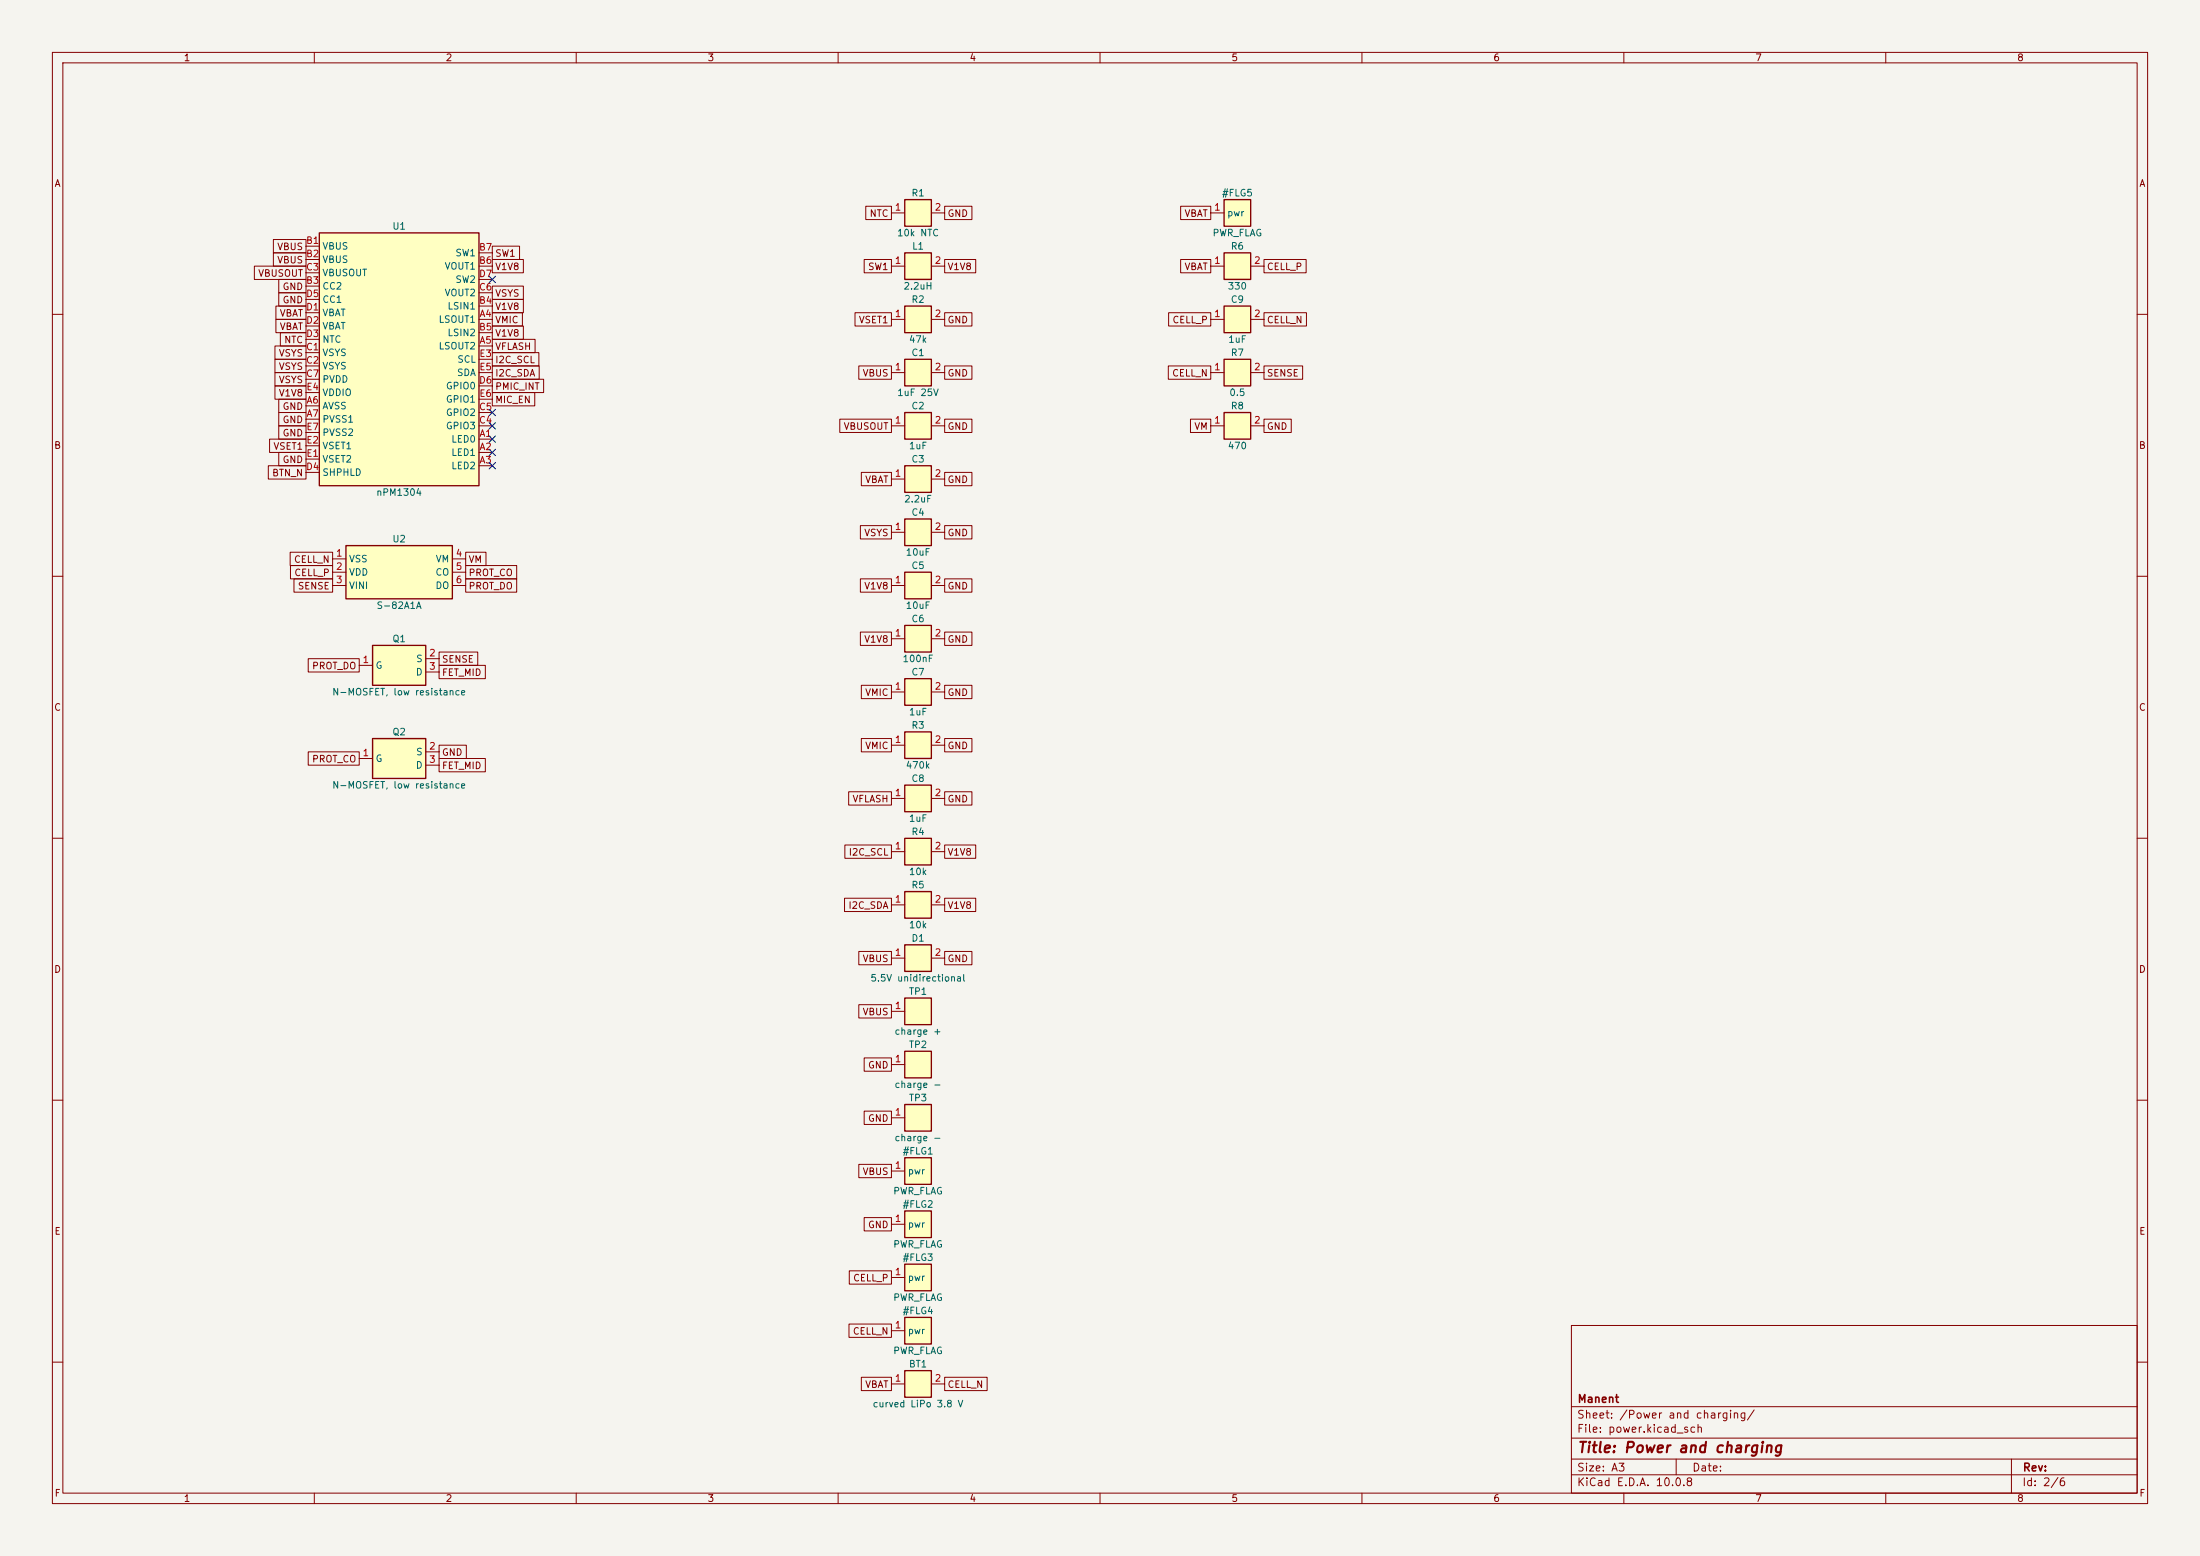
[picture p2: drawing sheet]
<svg xmlns="http://www.w3.org/2000/svg" width="420mm" height="297mm" viewBox="0 0 420 297" stroke-linecap="round" stroke-linejoin="round" font-family="sans-serif">
<path d="M0 0h420v297h-420z" fill="#f5f4ef" stroke="#f5f4ef" stroke-width=".19"/>
<g fill="none" stroke="#840000" stroke-width=".19">
<path d="M10 10h400v277h-400zM12 12h396v273h-396zM60 10v2M110 10v2M160 10v2M210 10v2M260 10v2M310 10v2M360 10v2M10 60h2M408 60h2M10 110h2"/>
<path d="M408 110h2M10 160h2M408 160h2M10 210h2M408 210h2M300 253h108v32h-108zM10 260h2M300 278.5h108M300 274.5h108M300 268.5h108M320 278.5v3M384 278.5v6.5"/>
<path d="M408 260h2M60 285v2M110 285v2M160 285v2M210 285v2M260 285v2M300 281.5h108M310 285v2M360 285v2"/>
</g>
<path d="M233.7 38.1h5.1v5.1h-5.1z" fill="#ffffc2"/>
<path d="M233.7 38.1h5.1v5.1h-5.1z" fill="none" stroke="#840000" stroke-width=".25"/>
<path d="M231.1 40.6h2.6" fill="none" stroke="#840000" stroke-width=".19"/>
<path d="M172.7 129.5h5.1v5.1h-5.1z" fill="#ffffc2"/>
<path d="M172.7 129.5h5.1v5.1h-5.1z" fill="none" stroke="#840000" stroke-width=".25"/>
<path d="M170.2 132.1h2.5M177.8 132.1h2.5" fill="none" stroke="#840000" stroke-width=".19"/>
<path d="M172.7 139.7h5.1v5.1h-5.1z" fill="#ffffc2"/>
<path d="M172.7 139.7h5.1v5.1h-5.1z" fill="none" stroke="#840000" stroke-width=".25"/>
<path d="M170.2 142.2h2.5M177.8 142.2h2.5" fill="none" stroke="#840000" stroke-width=".19"/>
<path d="M172.7 78.7h5.1v5.1h-5.1z" fill="#ffffc2"/>
<path d="M172.7 78.7h5.1v5.1h-5.1z" fill="none" stroke="#840000" stroke-width=".25"/>
<path d="M170.2 81.3h2.5M177.8 81.3h2.5" fill="none" stroke="#840000" stroke-width=".19"/>
<path d="M172.7 251.5h5.1v5h-5.1z" fill="#ffffc2"/>
<path d="M172.7 251.5h5.1v5h-5.1z" fill="none" stroke="#840000" stroke-width=".25"/>
<path d="M170.2 254h2.5" fill="none" stroke="#840000" stroke-width=".19"/>
<path d="M172.7 241.3h5.1v5.1h-5.1z" fill="#ffffc2"/>
<path d="M172.7 241.3h5.1v5.1h-5.1z" fill="none" stroke="#840000" stroke-width=".25"/>
<path d="M170.2 243.8h2.5" fill="none" stroke="#840000" stroke-width=".19"/>
<path d="M233.7 78.7h5.1v5.1h-5.1z" fill="#ffffc2"/>
<path d="M233.7 78.7h5.1v5.1h-5.1z" fill="none" stroke="#840000" stroke-width=".25"/>
<path d="M231.1 81.3h2.6M238.8 81.3h2.5" fill="none" stroke="#840000" stroke-width=".19"/>
<path d="M172.7 149.9h5.1v5h-5.1z" fill="#ffffc2"/>
<path d="M172.7 149.9h5.1v5h-5.1z" fill="none" stroke="#840000" stroke-width=".25"/>
<path d="M170.2 152.4h2.5M177.8 152.4h2.5" fill="none" stroke="#840000" stroke-width=".19"/>
<path d="M233.7 68.6h5.1v5.1h-5.1z" fill="#ffffc2"/>
<path d="M233.7 68.6h5.1v5.1h-5.1z" fill="none" stroke="#840000" stroke-width=".25"/>
<path d="M231.1 71.1h2.6M238.8 71.1h2.5" fill="none" stroke="#840000" stroke-width=".19"/>
<path d="M172.7 160h5.1v5.1h-5.1z" fill="#ffffc2"/>
<path d="M172.7 160h5.1v5.1h-5.1z" fill="none" stroke="#840000" stroke-width=".25"/>
<path d="M170.2 162.6h2.5M177.8 162.6h2.5" fill="none" stroke="#840000" stroke-width=".19"/>
<path d="M233.7 58.4h5.1v5.1h-5.1z" fill="#ffffc2"/>
<path d="M233.7 58.4h5.1v5.1h-5.1z" fill="none" stroke="#840000" stroke-width=".25"/>
<path d="M231.1 61h2.6M238.8 61h2.5" fill="none" stroke="#840000" stroke-width=".19"/>
<path d="M172.7 170.2h5.1v5.1h-5.1z" fill="#ffffc2"/>
<path d="M172.7 170.2h5.1v5.1h-5.1z" fill="none" stroke="#840000" stroke-width=".25"/>
<path d="M170.2 172.7h2.5M177.8 172.7h2.5" fill="none" stroke="#840000" stroke-width=".19"/>
<path d="M172.7 180.3h5.1v5.1h-5.1z" fill="#ffffc2"/>
<path d="M172.7 180.3h5.1v5.1h-5.1z" fill="none" stroke="#840000" stroke-width=".25"/>
<path d="M170.2 182.9h2.5M177.8 182.9h2.5" fill="none" stroke="#840000" stroke-width=".19"/>
<path d="M172.7 190.5h5.1v5.1h-5.1z" fill="#ffffc2"/>
<path d="M172.7 190.5h5.1v5.1h-5.1z" fill="none" stroke="#840000" stroke-width=".25"/>
<path d="M170.2 193h2.5" fill="none" stroke="#840000" stroke-width=".19"/>
<path d="M172.7 261.6h5.1v5.1h-5.1z" fill="#ffffc2"/>
<path d="M172.7 261.6h5.1v5.1h-5.1z" fill="none" stroke="#840000" stroke-width=".25"/>
<path d="M170.2 264.2h2.5M177.8 264.2h2.5" fill="none" stroke="#840000" stroke-width=".19"/>
<path d="M172.7 210.8h5.1v5.1h-5.1z" fill="#ffffc2"/>
<path d="M172.7 210.8h5.1v5.1h-5.1z" fill="none" stroke="#840000" stroke-width=".25"/>
<path d="M170.2 213.4h2.5" fill="none" stroke="#840000" stroke-width=".19"/>
<path d="M172.7 221h5.1v5.1h-5.1z" fill="#ffffc2"/>
<path d="M172.7 221h5.1v5.1h-5.1z" fill="none" stroke="#840000" stroke-width=".25"/>
<path d="M170.2 223.5h2.5" fill="none" stroke="#840000" stroke-width=".19"/>
<path d="M233.7 48.3h5.1v5h-5.1z" fill="#ffffc2"/>
<path d="M233.7 48.3h5.1v5h-5.1z" fill="none" stroke="#840000" stroke-width=".25"/>
<path d="M231.1 50.8h2.6M238.8 50.8h2.5" fill="none" stroke="#840000" stroke-width=".19"/>
<path d="M172.7 200.7h5.1v5h-5.1z" fill="#ffffc2"/>
<path d="M172.7 200.7h5.1v5h-5.1z" fill="none" stroke="#840000" stroke-width=".25"/>
<path d="M170.2 203.2h2.5" fill="none" stroke="#840000" stroke-width=".19"/>
<path d="M172.7 231.1h5.1v5.1h-5.1z" fill="#ffffc2"/>
<path d="M172.7 231.1h5.1v5.1h-5.1z" fill="none" stroke="#840000" stroke-width=".25"/>
<path d="M170.2 233.7h2.5" fill="none" stroke="#840000" stroke-width=".19"/>
<path d="M172.7 68.6h5.1v5.1h-5.1z" fill="#ffffc2"/>
<path d="M172.7 68.6h5.1v5.1h-5.1z" fill="none" stroke="#840000" stroke-width=".25"/>
<path d="M170.2 71.1h2.5M177.8 71.1h2.5" fill="none" stroke="#840000" stroke-width=".19"/>
<path d="M172.7 119.4h5.1v5.1h-5.1z" fill="#ffffc2"/>
<path d="M172.7 119.4h5.1v5.1h-5.1z" fill="none" stroke="#840000" stroke-width=".25"/>
<path d="M170.2 121.9h2.5M177.8 121.9h2.5" fill="none" stroke="#840000" stroke-width=".19"/>
<path d="M172.7 58.4h5.1v5.1h-5.1z" fill="#ffffc2"/>
<path d="M172.7 58.4h5.1v5.1h-5.1z" fill="none" stroke="#840000" stroke-width=".25"/>
<path d="M170.2 61h2.5M177.8 61h2.5" fill="none" stroke="#840000" stroke-width=".19"/>
<path d="M172.7 109.2h5.1v5.1h-5.1z" fill="#ffffc2"/>
<path d="M172.7 109.2h5.1v5.1h-5.1z" fill="none" stroke="#840000" stroke-width=".25"/>
<path d="M170.2 111.8h2.5M177.8 111.8h2.5" fill="none" stroke="#840000" stroke-width=".19"/>
<path d="M172.7 99.1h5.1v5h-5.1z" fill="#ffffc2"/>
<path d="M172.7 99.1h5.1v5h-5.1z" fill="none" stroke="#840000" stroke-width=".25"/>
<path d="M170.2 101.6h2.5M177.8 101.6h2.5" fill="none" stroke="#840000" stroke-width=".19"/>
<path d="M172.7 38.1h5.1v5.1h-5.1z" fill="#ffffc2"/>
<path d="M172.7 38.1h5.1v5.1h-5.1z" fill="none" stroke="#840000" stroke-width=".25"/>
<path d="M170.2 40.6h2.5M177.8 40.6h2.5" fill="none" stroke="#840000" stroke-width=".19"/>
<path d="M172.7 48.3h5.1v5h-5.1z" fill="#ffffc2"/>
<path d="M172.7 48.3h5.1v5h-5.1z" fill="none" stroke="#840000" stroke-width=".25"/>
<path d="M170.2 50.8h2.5M177.8 50.8h2.5" fill="none" stroke="#840000" stroke-width=".19"/>
<path d="M172.7 88.9h5.1v5.1h-5.1z" fill="#ffffc2"/>
<path d="M172.7 88.9h5.1v5.1h-5.1z" fill="none" stroke="#840000" stroke-width=".25"/>
<path d="M170.2 91.4h2.5M177.8 91.4h2.5" fill="none" stroke="#840000" stroke-width=".19"/>
<path d="M61 44.5h30.4v48.2h-30.4z" fill="#ffffc2"/>
<path d="M61 44.5h30.4v48.2h-30.4z" fill="none" stroke="#840000" stroke-width=".25"/>
<g fill="none" stroke="#840000" stroke-width=".19">
<path d="M58.4 47h2.6M58.4 49.5h2.6M58.4 54.6h2.6M58.4 52.1h2.6M58.4 59.7h2.6M58.4 57.2h2.6M91.4 58.4h2.6M91.4 50.8h2.6M91.4 48.3h2.6M91.4 55.9h2.6M91.4 53.3h2.6M58.4 77.5h2.6"/>
<path d="M58.4 67.3h2.6M58.4 69.9h2.6M58.4 72.4h2.6M58.4 62.2h2.6M58.4 64.8h2.6M58.4 74.9h2.6M91.4 61h2.6M91.4 66h2.6M91.4 63.5h2.6M91.4 78.7h2.6M91.4 73.7h2.6M91.4 68.6h2.6"/>
<path d="M91.4 71.1h2.6M91.4 76.2h2.6M58.4 80h2.6M58.4 90.2h2.6M58.4 87.6h2.6M58.4 85.1h2.6M58.4 82.6h2.6M91.4 83.8h2.6M91.4 86.4h2.6M91.4 88.9h2.6M91.4 81.3h2.6"/>
</g>
<path d="M71.1 123.2h10.2v7.6h-10.2z" fill="#ffffc2"/>
<path d="M71.1 123.2h10.2v7.6h-10.2z" fill="none" stroke="#840000" stroke-width=".25"/>
<path d="M68.6 127h2.5M81.3 125.7h2.5M81.3 128.3h2.5" fill="none" stroke="#840000" stroke-width=".19"/>
<path d="M66 104.1h20.4v10.2h-20.4z" fill="#ffffc2"/>
<path d="M66 104.1h20.4v10.2h-20.4z" fill="none" stroke="#840000" stroke-width=".25"/>
<path d="M63.5 106.7h2.5M63.5 109.2h2.5M63.5 111.8h2.5M86.4 106.7h2.5M86.4 109.2h2.5M86.4 111.8h2.5" fill="none" stroke="#840000" stroke-width=".19"/>
<path d="M71.1 141h10.2v7.6h-10.2z" fill="#ffffc2"/>
<path d="M71.1 141h10.2v7.6h-10.2z" fill="none" stroke="#840000" stroke-width=".25"/>
<g fill="none" stroke="#840000" stroke-width=".19">
<path d="M165.3 39.4h4.9v2.5h-4.9zM180.3 39.4h5.2v2.5h-5.2zM225.4 39.4h5.7v2.5h-5.7zM48.6 50.8h9.8v2.5h-9.8zM52.2 48.3h6.2v2.5h-6.2zM52.2 45.7h6.2v2.6h-6.2zM52.7 58.4h5.7v2.6h-5.7zM53.2 53.3h5.2v2.6h-5.2zM53.2 55.9h5.2v2.5h-5.2zM94 57.1h5.9v2.6h-5.9zM94 47h5.2v2.5h-5.2zM94 49.5h5.9v2.6h-5.9z"/>
<path d="M94 54.6h5.9v2.6h-5.9zM94 59.7h5.7v2.5h-5.7zM163.2 59.7h7v2.5h-7zM165 49.5h5.2v2.6h-5.2zM180.3 49.5h6v2.6h-6zM180.3 59.7h5.2v2.5h-5.2zM223.1 59.7h8v2.5h-8zM225.4 49.5h5.7v2.6h-5.7zM241.3 59.7h8.1v2.5h-8.1zM241.3 49.5h8v2.6h-8zM52.5 66h5.9v2.6h-5.9zM52.5 68.6h5.9v2.5h-5.9z"/>
<path d="M52.5 71.1h5.9v2.6h-5.9zM52.5 73.7h5.9v2.5h-5.9zM52.7 61h5.7v2.5h-5.7zM53.2 76.2h5.2v2.5h-5.2zM53.2 78.7h5.2v2.6h-5.2zM53.5 63.5h4.9v2.5h-4.9zM94 69.8h8.9v2.6h-8.9zM94 72.4h9.8v2.5h-9.8zM94 74.9h8.1v2.6h-8.1zM94 62.2h5.9v2.6h-5.9zM94 64.8h8.1v2.5h-8.1zM94 67.3h8.9v2.6h-8.9z"/>
<path d="M163.9 69.8h6.3v2.6h-6.3zM180.3 69.8h5.2v2.6h-5.2zM223 69.8h8.1v2.6h-8.1zM241.3 69.8h7.4v2.6h-7.4zM51.2 88.9h7.2v2.5h-7.2zM51.5 83.8h6.9v2.6h-6.9zM53.2 86.4h5.2v2.5h-5.2zM53.2 81.3h5.2v2.5h-5.2zM160.3 80h9.9v2.6h-9.9zM164.4 90.2h5.8v2.5h-5.8zM180.3 90.2h5.2v2.5h-5.2zM180.3 80h5.2v2.6h-5.2z"/>
<path d="M227.3 80h3.8v2.6h-3.8zM241.3 80h5.2v2.6h-5.2zM55.4 105.4h8.1v2.6h-8.1zM55.5 107.9h8v2.6h-8zM56.1 110.5h7.4v2.5h-7.4zM88.9 107.9h9.7v2.6h-9.7zM88.9 105.4h3.9v2.6h-3.9zM88.9 110.5h9.7v2.5h-9.7zM164.2 110.5h6v2.5h-6zM164.2 100.3h6v2.6h-6zM180.3 110.5h5.2v2.5h-5.2zM180.3 100.3h5.2v2.6h-5.2z"/>
<path d="M58.8 125.7h9.8v2.6h-9.8zM83.8 127h8.9v2.5h-8.9zM83.8 124.5h7.4v2.5h-7.4zM164.2 120.6h6v2.6h-6zM164.4 130.8h5.8v2.6h-5.8zM180.3 120.6h5.2v2.6h-5.2zM180.3 130.8h5.2v2.6h-5.2zM58.8 143.5h9.8v2.6h-9.8zM68.6 144.8h2.5M81.3 143.5h2.5M81.3 146.1h2.5M83.8 144.8h8.9v2.5h-8.9z"/>
<path d="M83.8 142.2h5.2v2.6h-5.2zM162 151.1h8.2v2.6h-8.2zM164.4 141h5.8v2.5h-5.8zM180.3 141h5.2v2.5h-5.2zM180.3 151.1h5.2v2.6h-5.2zM161.2 171.4h9v2.6h-9zM161.3 161.3h8.9v2.5h-8.9zM180.3 171.4h6v2.6h-6zM180.3 161.3h6v2.5h-6zM163.9 191.8h6.3v2.5h-6.3zM163.9 181.6h6.3v2.6h-6.3zM180.3 181.6h5.2v2.6h-5.2z"/>
<path d="M165 201.9h5.2v2.6h-5.2zM165 212.1h5.2v2.5h-5.2zM163.9 222.2h6.3v2.6h-6.3zM165 232.4h5.2v2.6h-5.2zM162.1 252.7h8.1v2.6h-8.1zM162.1 242.6h8.1v2.5h-8.1zM164.4 262.9h5.8v2.5h-5.8zM180.3 262.9h8.1v2.5h-8.1z"/>
</g>
<path d="M93.4 52.7l1.2 1.2M94.6 52.7l-1.2 1.2M93.4 78.1l1.2 1.2M94.6 78.1l-1.2 1.2M93.4 83.2l1.2 1.2M93.4 85.8l1.2 1.2M93.4 88.3l1.2 1.2M93.4 80.7l1.2 1.2M94.6 83.2l-1.2 1.2M94.6 85.8l-1.2 1.2M94.6 88.3l-1.2 1.2M94.6 80.7l-1.2 1.2" fill="none" stroke="#000084" stroke-width=".19"/>
<text font-size="2" fill="#840000" x="301" y="277.8">Title: Power and charging</text>
<g font-size="1.5" fill="#840000">
<text x="301" y="268.1">Manent</text>
<text x="300.9" y="273.8">File: power.kicad_sch</text>
<text x="300.9" y="271.1">Sheet: /Power and charging/</text>
<text x="300.9" y="281.2">Size: A3</text>
<text x="322.9" y="281.2">Date:</text>
<text x="386" y="281.2">Rev:</text>
<text x="300.9" y="284">KiCad E.D.A. 10.0.8</text>
<text x="385.9" y="284">Id: 2/6</text>
</g>
<g font-size="1.3" fill="#840000">
<text x="35" y="12">1</text>
<text x="85" y="12">2</text>
<text x="135" y="12">3</text>
<text x="185" y="12">4</text>
<text x="235" y="12">5</text>
<text x="285" y="12">6</text>
<text x="335" y="12">7</text>
<text x="385" y="12">8</text>
<text x="10.3" y="36">A</text>
<text x="408.3" y="36">A</text>
<text x="165.9" y="41.7">NTC</text>
<text x="180.8" y="41.7">GND</text>
<text x="226" y="41.7">VBAT</text>
<text x="49.2" y="53.1">VBUSOUT</text>
<text x="52.8" y="50.6">VBUS</text>
<text x="52.8" y="48">VBUS</text>
<text x="94.4" y="49.3">SW1</text>
<text x="94.4" y="51.9">V1V8</text>
<text x="165.6" y="51.9">SW1</text>
<text x="180.8" y="51.9">V1V8</text>
<text x="226" y="51.9">VBAT</text>
<text x="241.7" y="51.9">CELL_P</text>
<text x="53.8" y="55.7">GND</text>
<text x="53.8" y="58.2">GND</text>
<text x="94.4" y="59.5">V1V8</text>
<text x="94.4" y="56.9">VSYS</text>
<text x="53.3" y="60.7">VBAT</text>
<text x="53.3" y="63.3">VBAT</text>
<text x="54.1" y="65.8">NTC</text>
<text x="94.4" y="62">VMIC</text>
<text x="94.4" y="64.6">V1V8</text>
<text x="163.9" y="62">VSET1</text>
<text x="180.8" y="62">GND</text>
<text x="223.7" y="62">CELL_P</text>
<text x="241.7" y="62">CELL_N</text>
<text x="53.1" y="68.4">VSYS</text>
<text x="53.1" y="70.9">VSYS</text>
<text x="94.4" y="67.1">VFLASH</text>
<text x="94.4" y="69.6">I2C_SCL</text>
<text x="53.1" y="73.4">VSYS</text>
<text x="53.1" y="76">V1V8</text>
<text x="94.4" y="72.2">I2C_SDA</text>
<text x="94.4" y="74.7">PMIC_INT</text>
<text x="94.4" y="77.3">MIC_EN</text>
<text x="164.6" y="72.2">VBUS</text>
<text x="180.8" y="72.2">GND</text>
<text x="223.7" y="72.2">CELL_N</text>
<text x="241.7" y="72.2">SENSE</text>
<text x="53.8" y="78.5">GND</text>
<text x="53.8" y="83.6">GND</text>
<text x="53.8" y="81.1">GND</text>
<text x="160.9" y="82.3">VBUSOUT</text>
<text x="180.8" y="82.3">GND</text>
<text x="227.9" y="82.3">VM</text>
<text x="241.7" y="82.3">GND</text>
<text x="10.2" y="86">B</text>
<text x="52.1" y="86.1">VSET1</text>
<text x="53.8" y="88.7">GND</text>
<text x="408.2" y="86">B</text>
<text x="51.9" y="91.2">BTN_N</text>
<text x="165.1" y="92.5">VBAT</text>
<text x="180.8" y="92.5">GND</text>
<text x="56" y="107.7">CELL_N</text>
<text x="89.3" y="107.7">VM</text>
<text x="164.9" y="102.7">VSYS</text>
<text x="180.8" y="102.7">GND</text>
<text x="56.1" y="110.3">CELL_P</text>
<text x="56.7" y="112.8">SENSE</text>
<text x="89.3" y="110.3">PROT_CO</text>
<text x="89.3" y="112.8">PROT_DO</text>
<text x="164.9" y="112.8">V1V8</text>
<text x="180.8" y="112.8">GND</text>
<text x="164.9" y="123">V1V8</text>
<text x="180.8" y="123">GND</text>
<text x="59.5" y="128.1">PROT_DO</text>
<text x="84.3" y="129.3">FET_MID</text>
<text x="84.3" y="126.8">SENSE</text>
<text x="10.2" y="136">C</text>
<text x="165.1" y="133.1">VMIC</text>
<text x="180.8" y="133.1">GND</text>
<text x="408.2" y="136">C</text>
<text x="165.1" y="143.3">VMIC</text>
<text x="180.8" y="143.3">GND</text>
<text x="59.5" y="145.8">PROT_CO</text>
<text x="84.3" y="147.1">FET_MID</text>
<text x="84.3" y="144.6">GND</text>
<text x="162.6" y="153.5">VFLASH</text>
<text x="180.8" y="153.5">GND</text>
<text x="161.9" y="163.6">I2C_SCL</text>
<text x="180.8" y="163.6">V1V8</text>
<text x="161.9" y="173.8">I2C_SDA</text>
<text x="180.8" y="173.8">V1V8</text>
<text x="10.2" y="186">D</text>
<text x="164.6" y="183.9">VBUS</text>
<text x="180.8" y="183.9">GND</text>
<text x="408.2" y="186">D</text>
<text x="164.6" y="194.1">VBUS</text>
<text x="165.6" y="204.3">GND</text>
<text x="165.6" y="214.4">GND</text>
<text x="164.6" y="224.6">VBUS</text>
<text x="10.3" y="236">E</text>
<text x="165.6" y="234.7">GND</text>
<text x="408.3" y="236">E</text>
<text x="162.8" y="244.9">CELL_P</text>
<text x="162.7" y="255.1">CELL_N</text>
<text x="165.1" y="265.2">VBAT</text>
<text x="180.8" y="265.2">CELL_N</text>
<text x="10.3" y="286">F</text>
<text x="35" y="287">1</text>
<text x="85" y="287">2</text>
<text x="135" y="287">3</text>
<text x="185" y="287">4</text>
<text x="235" y="287">5</text>
<text x="285" y="287">6</text>
<text x="335" y="287">7</text>
<text x="385" y="287">8</text>
<text x="408.3" y="286">F</text>
</g>
<g font-size="1.3" fill="#a90000">
<text x="170.7" y="40.5">1</text>
<text x="178.3" y="40.5">2</text>
<text x="231.7" y="40.5">1</text>
<text x="58.3" y="46.9">B1</text>
<text x="58.3" y="49.4">B2</text>
<text x="58.3" y="51.9">C3</text>
<text x="91.3" y="50.7">B6</text>
<text x="91.3" y="48.1">B7</text>
<text x="91.3" y="53.2">D7</text>
<text x="170.7" y="50.7">1</text>
<text x="178.3" y="50.7">2</text>
<text x="231.7" y="50.7">1</text>
<text x="239.3" y="50.7">2</text>
<text x="58.3" y="54.5">B3</text>
<text x="58.3" y="59.6">D1</text>
<text x="58.3" y="57">D5</text>
<text x="91.3" y="58.3">B4</text>
<text x="91.3" y="55.7">C6</text>
<text x="58.3" y="62.1">D2</text>
<text x="58.3" y="64.6">D3</text>
<text x="91.3" y="63.4">B5</text>
<text x="91.4" y="60.8">A4</text>
<text x="91.4" y="65.9">A5</text>
<text x="170.7" y="60.8">1</text>
<text x="178.3" y="60.8">2</text>
<text x="231.7" y="60.8">1</text>
<text x="239.3" y="60.8">2</text>
<text x="58.3" y="67.2">C1</text>
<text x="58.3" y="69.7">C2</text>
<text x="91.4" y="68.4">E3</text>
<text x="91.4" y="71">E5</text>
<text x="170.7" y="71">1</text>
<text x="178.3" y="71">2</text>
<text x="231.7" y="71">1</text>
<text x="239.3" y="71">2</text>
<text x="58.3" y="72.3">C7</text>
<text x="58.4" y="74.8">E4</text>
<text x="58.4" y="77.3">A6</text>
<text x="91.3" y="73.5">D6</text>
<text x="91.4" y="76.1">E6</text>
<text x="58.4" y="82.4">E7</text>
<text x="58.4" y="79.9">A7</text>
<text x="91.3" y="81.1">C4</text>
<text x="91.3" y="78.6">C5</text>
<text x="91.4" y="83.7">A1</text>
<text x="170.7" y="81.1">1</text>
<text x="178.3" y="81.1">2</text>
<text x="231.7" y="81.1">1</text>
<text x="239.3" y="81.1">2</text>
<text x="58.4" y="87.5">E1</text>
<text x="58.4" y="85">E2</text>
<text x="91.4" y="86.2">A2</text>
<text x="91.4" y="88.8">A3</text>
<text x="58.3" y="90">D4</text>
<text x="170.7" y="91.3">1</text>
<text x="178.3" y="91.3">2</text>
<text x="170.7" y="101.5">1</text>
<text x="178.3" y="101.5">2</text>
<text x="64" y="106.5">1</text>
<text x="86.9" y="106.5">4</text>
<text x="64" y="109.1">2</text>
<text x="64" y="111.6">3</text>
<text x="86.9" y="109.1">5</text>
<text x="86.9" y="111.6">6</text>
<text x="170.7" y="111.6">1</text>
<text x="178.3" y="111.6">2</text>
<text x="81.8" y="125.6">2</text>
<text x="170.7" y="121.8">1</text>
<text x="178.3" y="121.8">2</text>
<text x="69.1" y="126.9">1</text>
<text x="81.8" y="128.1">3</text>
<text x="170.7" y="131.9">1</text>
<text x="178.3" y="131.9">2</text>
<text x="81.8" y="143.4">2</text>
<text x="170.7" y="142.1">1</text>
<text x="178.3" y="142.1">2</text>
<text x="69.1" y="144.6">1</text>
<text x="81.8" y="145.9">3</text>
<text x="170.7" y="152.3">1</text>
<text x="178.3" y="152.3">2</text>
<text x="170.7" y="162.4">1</text>
<text x="178.3" y="162.4">2</text>
<text x="170.7" y="172.6">1</text>
<text x="178.3" y="172.6">2</text>
<text x="170.7" y="182.7">1</text>
<text x="178.3" y="182.7">2</text>
<text x="170.7" y="192.9">1</text>
<text x="170.7" y="203.1">1</text>
<text x="170.7" y="213.2">1</text>
<text x="170.7" y="223.4">1</text>
<text x="170.7" y="233.5">1</text>
<text x="170.7" y="243.7">1</text>
<text x="170.7" y="253.9">1</text>
<text x="170.7" y="264">1</text>
<text x="178.3" y="264">2</text>
</g>
<g font-size="1.3" fill="#006464">
<text x="173.9" y="37.8">R1</text>
<text x="233.2" y="37.8">#FLG5</text>
<text x="234.2" y="41.6">pwr</text>
<text x="61.4" y="48">VBUS</text>
<text x="74.8" y="44.1">U1</text>
<text x="171.1" y="45.4">10k NTC</text>
<text x="174" y="48">L1</text>
<text x="231.4" y="45.4">PWR_FLAG</text>
<text x="234.9" y="48">R6</text>
<text x="61.4" y="50.5">VBUS</text>
<text x="61.4" y="53">VBUSOUT</text>
<text x="84.8" y="51.8">VOUT1</text>
<text x="86.8" y="49.2">SW1</text>
<text x="61.4" y="55.6">CC2</text>
<text x="61.4" y="58.1">CC1</text>
<text x="84.8" y="56.8">VOUT2</text>
<text x="85.3" y="59.4">LSIN1</text>
<text x="86.8" y="54.3">SW2</text>
<text x="172.4" y="55.6">2.2uH</text>
<text x="173.9" y="58.1">R2</text>
<text x="234.3" y="55.6">330</text>
<text x="234.9" y="58.1">C9</text>
<text x="61.4" y="60.7">VBAT</text>
<text x="61.4" y="63.2">VBAT</text>
<text x="61.4" y="65.7">NTC</text>
<text x="83.6" y="61.9">LSOUT1</text>
<text x="85.3" y="64.5">LSIN2</text>
<text x="173.4" y="65.7">47k</text>
<text x="234.4" y="65.7">1uF</text>
<text x="61.4" y="68.3">VSYS</text>
<text x="61.4" y="70.8">VSYS</text>
<text x="83.6" y="67">LSOUT2</text>
<text x="87.2" y="69.5">SCL</text>
<text x="173.9" y="68.3">C1</text>
<text x="234.9" y="68.3">R7</text>
<text x="61.4" y="73.4">PVDD</text>
<text x="61.4" y="75.9">VDDIO</text>
<text x="85" y="74.6">GPIO0</text>
<text x="85" y="77.2">GPIO1</text>
<text x="87.1" y="72.1">SDA</text>
<text x="171.2" y="75.9">1uF 25V</text>
<text x="234.6" y="75.9">0.5</text>
<text x="61.4" y="78.4">AVSS</text>
<text x="61.4" y="81">PVSS1</text>
<text x="61.4" y="83.5">PVSS2</text>
<text x="85" y="82.2">GPIO3</text>
<text x="85" y="79.7">GPIO2</text>
<text x="173.9" y="78.4">C2</text>
<text x="234.9" y="78.4">R8</text>
<text x="61.4" y="88.6">VSET2</text>
<text x="61.4" y="86.1">VSET1</text>
<text x="86" y="84.8">LED0</text>
<text x="86" y="87.3">LED1</text>
<text x="86" y="89.9">LED2</text>
<text x="173.4" y="86.1">1uF</text>
<text x="173.9" y="88.6">C3</text>
<text x="234.3" y="86.1">470</text>
<text x="61.4" y="91.1">SHPHLD</text>
<text x="71.7" y="94.9">nPM1304</text>
<text x="172.5" y="96.2">2.2uF</text>
<text x="173.9" y="98.8">C4</text>
<text x="66.5" y="107.6">VSS</text>
<text x="74.8" y="103.8">U2</text>
<text x="83.1" y="107.6">VM</text>
<text x="172.8" y="106.4">10uF</text>
<text x="66.5" y="110.2">VDD</text>
<text x="66.5" y="112.7">VINI</text>
<text x="83" y="110.2">CO</text>
<text x="83" y="112.7">DO</text>
<text x="173.9" y="108.9">C5</text>
<text x="71.8" y="116.5">S-82A1A</text>
<text x="172.8" y="116.5">10uF</text>
<text x="173.9" y="119.1">C6</text>
<text x="74.8" y="122.9">Q1</text>
<text x="71.6" y="128">G</text>
<text x="79.3" y="129.2">D</text>
<text x="79.3" y="126.7">S</text>
<text x="172.2" y="126.7">100nF</text>
<text x="173.9" y="129.2">C7</text>
<text x="63.3" y="133">N-MOSFET, low resistance</text>
<text x="173.4" y="136.9">1uF</text>
<text x="74.8" y="140.7">Q2</text>
<text x="173.9" y="139.4">R3</text>
<text x="71.6" y="145.7">G</text>
<text x="79.3" y="147">D</text>
<text x="79.3" y="144.5">S</text>
<text x="172.8" y="147">470k</text>
<text x="173.9" y="149.6">C8</text>
<text x="63.3" y="150.8">N-MOSFET, low resistance</text>
<text x="173.4" y="157.2">1uF</text>
<text x="173.9" y="159.7">R4</text>
<text x="173.4" y="167.3">10k</text>
<text x="173.9" y="169.9">R5</text>
<text x="173.4" y="177.5">10k</text>
<text x="173.9" y="180">D1</text>
<text x="166.1" y="187.7">5.5V unidirectional</text>
<text x="173.4" y="190.2">TP1</text>
<text x="170.7" y="197.8">charge +</text>
<text x="173.4" y="200.4">TP2</text>
<text x="170.7" y="208">charge -</text>
<text x="173.4" y="210.5">TP3</text>
<text x="170.7" y="218.1">charge -</text>
<text x="172.2" y="220.7">#FLG1</text>
<text x="173.2" y="224.5">pwr</text>
<text x="170.4" y="228.3">PWR_FLAG</text>
<text x="172.2" y="230.8">#FLG2</text>
<text x="170.4" y="238.5">PWR_FLAG</text>
<text x="173.2" y="234.6">pwr</text>
<text x="172.2" y="241">#FLG3</text>
<text x="173.2" y="244.8">pwr</text>
<text x="170.4" y="248.6">PWR_FLAG</text>
<text x="172.2" y="251.2">#FLG4</text>
<text x="173.2" y="255">pwr</text>
<text x="170.4" y="258.8">PWR_FLAG</text>
<text x="173.4" y="261.3">BT1</text>
<text x="166.5" y="268.9">curved LiPo 3.8 V</text>
</g>
</svg>
